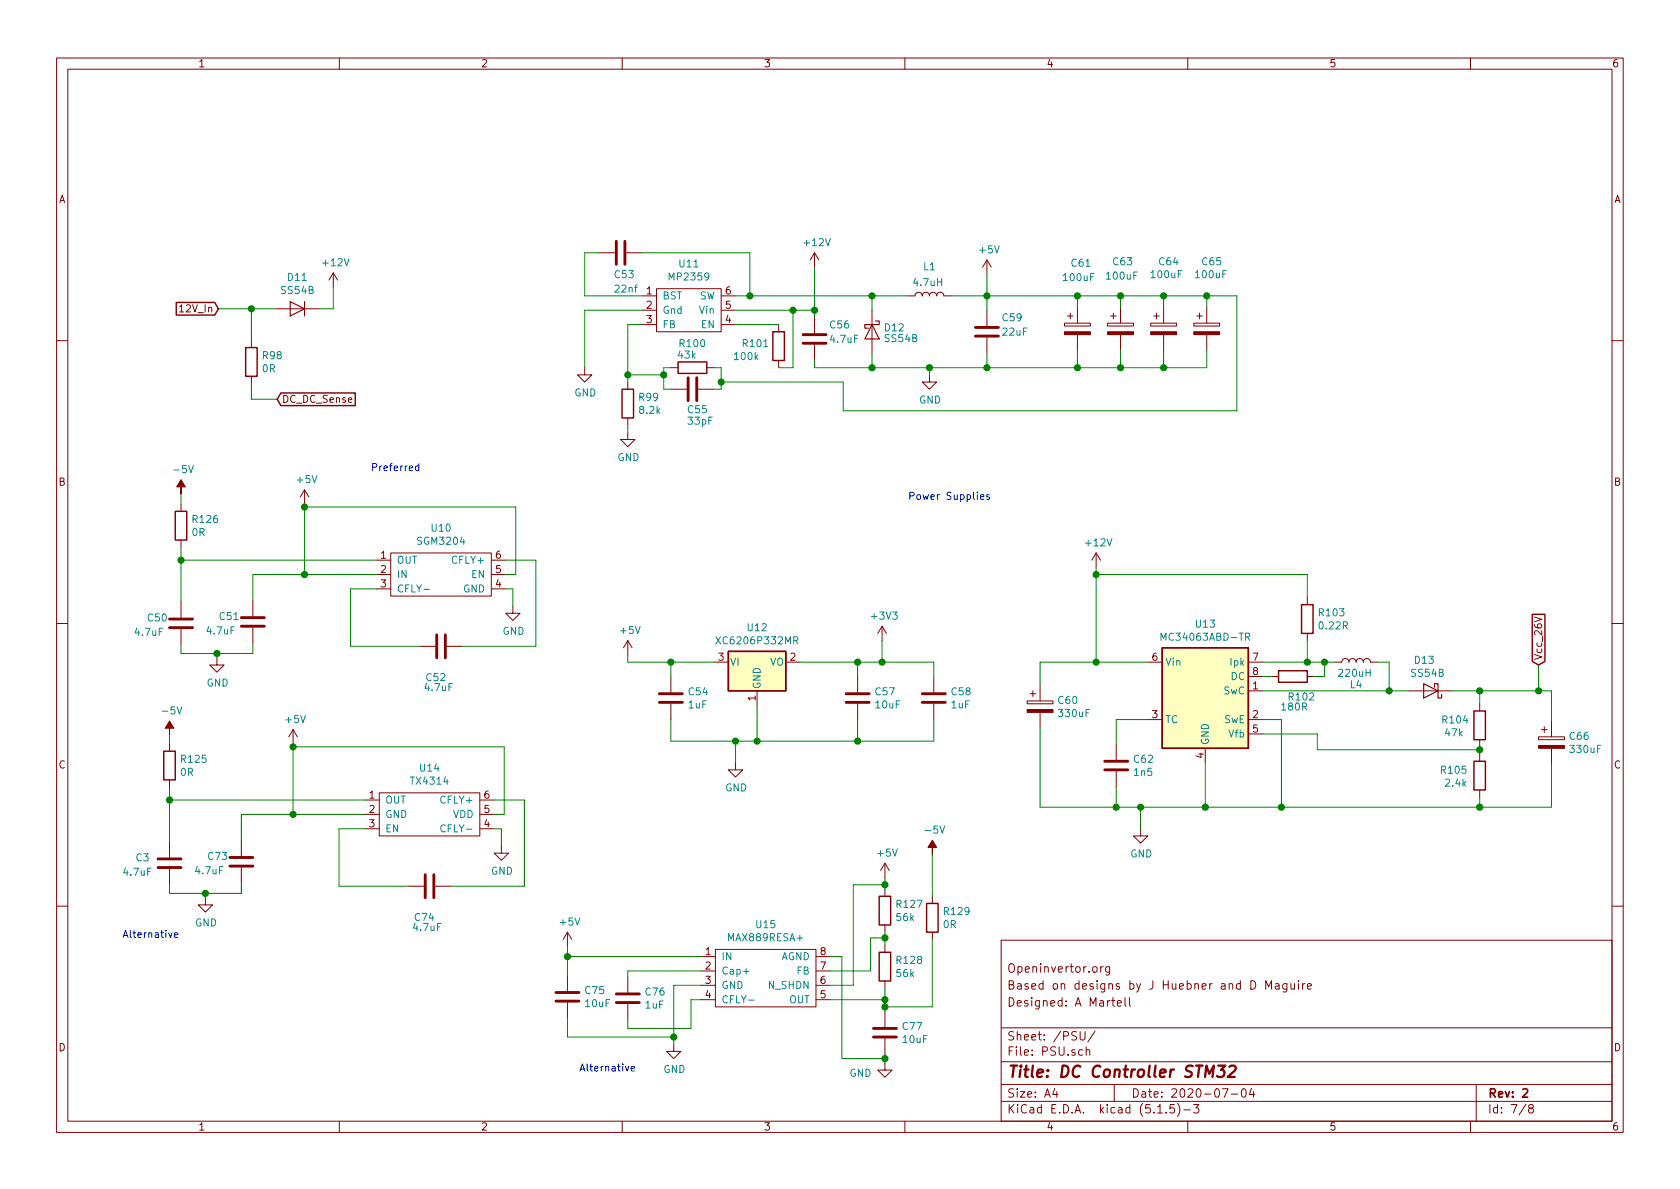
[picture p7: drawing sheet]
<svg xmlns="http://www.w3.org/2000/svg" width="297mm" height="210mm" viewBox="0 0 297 210" stroke-linecap="round" stroke-linejoin="round" font-family="sans-serif">
<g fill="none" stroke="#840000" stroke-width=".18">
<path d="M10 10.3h277v189.9h-277zM12 12.2h273v186.1h-273zM60 10.3v1.9M110 10.3v1.9M160 10.3v1.9M210 10.3v1.9M260 10.3v1.9M48.8 54.6h7.6M58.9 48.3l-.7 1.2M58.9 48.3v2.5M58.9 48.3l.8 1.2M105.9 44.7h2.8"/>
<path d="M110.7 44.7h2.8M113.5 52.3h2.6M113.5 54.9h2.6M113.5 57.4h2.6M116.1 51h11.4v7.7h-11.4zM127.5 52.3h2.5M127.5 54.9h2.5M127.5 57.4h2.5M137.7 57.4v1.3M144 44.7l-.7 1.3M144 44.7v2.5M144 56.1v2.8"/>
<path d="M144 44.7l.8 1.3M154.2 54.9v7.6M160.5 52.3h1.3a.63 .63 0 0 1 .6-.6 .63 .63 0 0 1 .7 .6 .63 .63 0 0 1 .6-.6 .63 .63 0 0 1 .6 .6 .63 .63 0 0 1 .7-.6 .63 .63 0 0 1 .6 .6 .63 .63 0 0 1 .6-.6 .63 .63 0 0 1 .7 .6h1.2M174.5 46l-.8 1.2M174.5 46v2.5M174.5 54.9v2.8M174.5 59.7v2.8M174.5 46l.8 1.2M188.2 57.1h4.6v.6h-4.6zM188.7 55.9h1M189.2 55.4v1M190.5 54.4v2.7"/>
<path d="M190.5 59.2v2.8M195.8 57.1h4.6v.6h-4.6zM196.3 55.9h1.1M196.8 55.4v1M198.1 54.4v2.7M198.1 59.2v2.8M203.5 57.1h4.5v.6h-4.5zM204 55.9h1M204.5 55.4v1M205.7 54.4v2.7M205.7 59.2v2.8M211.1 57.1h4.5v.6h-4.5z"/>
<path d="M211.6 55.9h1M212.1 55.4v1M213.4 54.4v2.7M213.4 59.2v2.8M10 60.2h2M44.4 60.2v1.3M44.4 66.5v1.3M103.4 65v1.3h1.2l-1.2 1.3-1.3-1.3h1.3M111 76.4v1.3h1.3l-1.3 1.3-1.3-1.3h1.3M111 67.6v1.2M111 73.9v1.3M118.6 68.8h2.8"/>
<path d="M118.6 65h1.3M123.4 68.8h2.8M125 65h1.2M137.7 63.7v1.3M144 61v2.7M164.3 66.3v1.3h1.3l-1.3 1.2-1.2-1.2h1.2M285 60.2h2M32 89.1v1.3M32 95.5v1.3M53.8 86.6l-.7 1.3M53.8 86.6v2.5M53.8 86.6l.8 1.3"/>
<path d="M66.5 99.1h2.6M69.1 97.8h17.8v7.6h-17.8zM86.9 99.1h2.5M193.8 97.8l-.8 1.3M193.8 97.8v2.5M193.8 97.8l.8 1.3M10 110.3h2M32 106.4v2.8M32 111.2v2.8M38.4 116.3v1.3h1.2l-1.2 1.3-1.3-1.3h1.3M44.7 106.2v2.8M44.7 111v2.8"/>
<path d="M66.5 101.6h2.6M66.5 104.1h2.6M74.2 114.3h2.8M79 114.3h2.8M86.9 101.6h2.5M86.9 104.1h2.5M90.7 107.2v1.3h1.2l-1.2 1.2-1.3-1.2h1.3M111 113.3v2.5M111 113.3l-.8 1.2M111 113.3l.8 1.2M118.6 119.6v2.8M126.2 117.1h2.6"/>
<path d="M138.9 117.1h2.6M151.6 119.6v2.8M156 110.7l-.8 1.3M156 110.7v2.6M156 110.7l.7 1.3M165.1 119.6v2.8M202.9 117.1h2.6M220.7 117.1h2.6M220.7 119.6h2.6M224.8 119.6h1.3M231.1 119.6h1.3M231.1 105.7v1.2"/>
<path d="M231.1 112v1.3M236 117.1h1.2a.63 .63 0 0 1 .7-.6 .63 .63 0 0 1 .6 .6 .63 .63 0 0 1 .6-.6 .63 .63 0 0 1 .7 .6 .63 .63 0 0 1 .6-.6 .63 .63 0 0 1 .6 .6 .63 .63 0 0 1 .7-.6 .63 .63 0 0 1 .6 .6h1.3M271.3 109.1l1.3 .4-1.3 .5M285 110.3h2M30 131.6v1.2M30 137.9v1.3M51.8 129l-.7 1.3M51.8 129v2.6M51.8 129l.8 1.3M118.6 124.5v2.7M130 134.9v1.2h1.3l-1.3 1.3-1.2-1.3h1.2M133.9 122.2v2.5"/>
<path d="M151.6 124.5v2.7M165.1 124.5v2.7M181.6 123.9h4.6v.6h-4.6zM182.1 122.7h1M182.6 122.2v1M183.9 121.2v2.7M183.9 126v2.8M197.4 131.6v2.8M197.4 136.4v2.8M202.9 127.2h2.6M213.1 132.3v2.6M220.7 122.2h2.6"/>
<path d="M220.7 127.2h2.6M220.7 129.8h2.6M249.2 122.2h7.6M261.6 124.5v1.2M261.6 130.8v1.3M261.6 133.3v1.3M261.6 139.7v1.3M272 130.3h4.6v.5h-4.6zM272.5 129h1.1M273 128.5v1M274.3 127.5v2.8M274.3 132.3v2.8"/>
<path d="M30 148.8v2.8M30 153.7v2.8M36.3 158.7v1.3h1.3l-1.3 1.3-1.2-1.3h1.2M42.7 148.6v2.8M42.7 153.4v2.8M64.5 141.5h2.6M64.5 144h2.6M64.5 146.6h2.6M67.1 140.2h17.7v7.6h-17.7zM72.1 156.7h2.8M77 156.7h2.8M84.8 141.5h2.6"/>
<path d="M84.8 144h2.6M84.8 146.6h2.6M88.6 149.6v1.3h1.3l-1.3 1.2-1.2-1.2h1.2M156.5 152.6l-.8 1.3M156.5 152.6v2.6M156.5 157.2v1.3M156.5 152.6l.7 1.3M164.8 158.5v1.3M201.7 146.6v1.2h1.2l-1.2 1.3-1.3-1.3h1.3M10 160.2h2M100.3 164.8v2.6M100.3 172.5v2.8"/>
<path d="M100.3 177.3v2.8M100.3 164.8l-.7 1.3M100.3 164.8l.8 1.3M111 172.7v2.8M111 177.5v2.8M124 169.2h2.5M124 171.7h2.5M124 174.2h2.5M124 176.8h2.5M126.5 167.9h17.8v10.1h-17.8zM144.3 169.2h2.5M144.3 171.7h2.5"/>
<path d="M144.3 174.2h2.5M144.3 176.8h2.5M156.5 163.6v1.2M156.5 167.1v1.3M156.5 173.5v1.2M156.5 178.8v2.8M164.8 164.8v1.3M177 166.3h108v32h-108zM194.6 170.9v1M195 170.9l-.4 .3M196.2 170.9v1.3l-.3 .2h-.3M196.2 171l-.4-.1-.3 .3 .1 .6 .2 .1h.4"/>
<path d="M196.5 176.9h.6M196.8 176.4v1.3l.3 .2M197.6 177.4l.7-.1-.1-.3-.4-.1-.2 .2v.7h.6M198.9 176.4v1.3l.2 .2M199.7 176.4v1.3l.2 .2M223.8 174.9v-1.5l.5 1.1 .5-1.1v1.5M225.5 174h.6l.1 .9M226.2 174.3l-.5 .1a.29 .29 0 0 0-.3 .2 .29 .29 0 0 0 .3 .3l.5-.1M227.5 173.9v1.3l-.3 .2h-.3M227.5 174l-.4-.1-.3 .3 .1 .6 .2 .1 .4-.1M228.2 173.9l.1 .9 .4 .1 .2-.1M228.9 173.9v1"/>
<path d="M229.6 173.4v.2M229.6 173.9v1M230.3 173.9v1M230.7 173.9l-.4 .3M231.2 174.4l.7-.1-.1-.3-.4-.1-.2 .2v.7h.6M285 160.2h2M60 198.3v1.9M110 198.3v1.9M119.1 184.7v1.2h1.3l-1.3 1.3-1.2-1.3h1.2M156.5 188v1.2h1.2l-1.2 1.3-1.3-1.3h1.3M156.5 183.6v2.8M160 198.3v1.9"/>
<path d="M177 194.8h108M177 191.8h108M177 187.8h108M177 181.8h108M186.5 192.5l-.4 1h1M186.8 193v1M191 182.4v1.2l.3 .3h.3l.2-.3v-1.2M191.4 185.7l-.4-.1-.3 .3 .1 .6h.6M192 185.7l.3-.1 .3 .1 .1 .9M192 185.1v1.5M193.6 182.3l-1.3 2M197 191.8v3"/>
<path d="M204.7 196.8h.8M206.2 196.7v.1M207.6 195.3h-.7l-.1 .7 .2-.1 .5 .1 .2 .2-.1 .5-.2 .1-.6-.1M208.2 195.1a1.71 1.71 0 0 1 0 2.3M209.3 196.3h1.2M210 198.3v1.9M211 195.3h1l-.5 .6 .4 .1v.7l-.2 .1-.7-.1M216.1 192.5h1l-.6 1.5M217.7 193.5h1.1M219.6 192.7l.4-.2a.94 .94 0 0 1 0 1.5 .82 .82 0 0 1-.4-1.3zM221.3 192.5l-.4 1h.9M221.6 193v1"/>
<path d="M260 198.3v1.9M261 191.8v6.5M269.8 195.2l-1.2 2M270.6 196l-.3-.2v-.2l.3-.3h.2l.3 .3-.1 .2-.6 .2a.48 .48 0 0 0-.1 .7l.3 .1 .4-.1a.48 .48 0 0 0-.2-.7"/>
</g>
<path d="M269.2 192.7l.3-.2h.3l.3 .5-.9 1h.9" fill="none" stroke="#840000" stroke-width=".3"/>
<path d="M213.1 190.4l.2-2 .5 1.5 .8-1.5-.2 2M215.4 188.4h1.2l-.7 .8a.52 .52 0 0 1 .6 .4l-.1 .5-.2 .2-.8 .1-.2-.1M217.4 188.6l.3-.2h.5a.46 .46 0 0 1 .3 .6l-.2 .3-1.2 1.1h1.2" fill="none" stroke="#840000" stroke-width=".41"/>
<g fill="none" stroke="#840000" stroke-width=".51">
<path d="M109 42.7v4M110.5 42.7v4M142 59.2h4M172.5 59.4h4M172.5 57.9h4M121.7 66.8v4.1M123.2 66.8v4.1M142 60.7h4M30 111h4M30 109.5h4M42.7 110.7h4M42.7 109.2h4"/>
<path d="M77.2 112.3v4M78.7 112.3v4M116.6 124.2h4M116.6 122.7h4M149.6 124.2h4.1M149.6 122.7h4.1M163.1 124.2h4M163.1 122.7h4M195.3 136.1h4.1M195.3 134.6h4.1M27.9 153.4h4.1M27.9 151.9h4.1"/>
<path d="M40.6 153.2h4.1M40.6 151.6h4.1M75.2 154.7v4M76.7 154.7v4M98.3 177h4.1M98.3 175.5h4.1M109 177.3h4M109 175.8h4M154.4 183.4h4.1M154.4 181.9h4.1"/>
</g>
<g fill="#840000" stroke="#840000" stroke-width=".18">
<path d="M181.6 125.5h4.6v.5h-4.6z"/>
<path d="M272 131.8h4.6v.5h-4.6z"/>
<path d="M32 84.8l.8 1.3h-.8v1.3v-1.3h-.8z"/>
<path d="M211.1 58.7h4.5v.5h-4.5z"/>
<path d="M203.5 58.7h4.5v.5h-4.5z"/>
<path d="M195.8 58.7h4.6v.5h-4.6z"/>
<path d="M30 127.5l.7 1.3h-.7v1.2v-1.2h-.8z"/>
<path d="M164.8 148.6l.8 1.3h-.8v1.2v-1.2h-.7z"/>
<path d="M188.2 58.7h4.6v.5h-4.6z"/>
</g>
<path d="M51.3 53.3l2.5 1.3-2.5 1.3zM53.8 53.3v2.6M154.2 57.4l1.2 2.5h-2.5zM154.8 56.8h.6v.6h-2.5v.6h.6M251.7 120.9l2.6 1.3-2.6 1.2zM253.6 121.5v-.6h.7v2.5h.6v-.6" fill="none" stroke="#840000" stroke-width=".2"/>
<g fill="#ffffc2" stroke="#ffffc2" stroke-width=".18">
<path d="M205.5 114.5h15.2v17.8h-15.2z"/>
<path d="M128.8 115.2h10.1v7h-10.1z"/>
</g>
<g fill="none" stroke="#840000" stroke-width=".25">
<path d="M31.2 53.5h6.8l.6 1.1-.6 1.1h-6.8zM136.7 58.7h2v5h-2zM43.4 61.5h2.1v5h-2.1zM49.7 69.5h13.1v2.2h-13.1l-.7-1.1zM110 68.8h2v5.1h-2zM119.9 64h5.1v2h-5.1zM31 90.4h2v5.1h-2zM128.8 115.2h10.1v7h-10.1zM205.5 114.5h15.2v17.8h-15.2zM226.1 118.6h5v2h-5zM230.1 106.9h2.1v5.1h-2.1zM270.9 108.6h2.3v8.4l-1.2 .6-1.1-.6z"/>
<path d="M29 132.8h2v5.1h-2zM260.6 134.6h2v5.1h-2zM260.6 125.7h2v5.1h-2zM155.4 158.5h2.1v5.1h-2.1zM163.8 159.8h2.1v5h-2.1zM155.4 168.4h2.1v5.1h-2.1z"/>
</g>
<path d="M75 104.2h.9M126.6 112.6l.8 1.3M127.4 112.6l-.8 1.3M140.3 113.3l.7-.1v-.5l-.2-.1h-.5v1.3M140.6 113.3l.5 .6M205.3 113.2v-1.2l.4 .9 .4-.9v1.2M220.2 112.6l.7-.1v-.4l-.2-.1h-.5v1.2M220.5 112.6l.5 .6M78.7 146a.6 .6 0 0 0-.8 .4 .6 .6 0 0 0 .6 .7l.2-.1M131.4 171.8h1M132.4 176.9h.9" fill="none" stroke="#008484" stroke-width=".18"/>
<g fill="none" stroke="#008400" stroke-width=".18">
<path d="M38.6 54.6h10.2M44.4 54.6v5.6M58.9 50.8v3.8h-2.5M105.9 44.7h-2.5v7.6h10.1M113.5 54.9h-10.1v10.1M113.5 57.4h-2.5v10.2M113.5 44.7h19.1v7.6M130 54.9h14M130 57.4h7.7M130 52.3h30.5M140.2 54.9v10.1h-2.5M144 47.2v8.9"/>
<path d="M154.2 52.3v2.6M168.1 52.3h50.6v20.3h-69.6v-5h-21.6M174.5 48.5v6.4M190.5 52.3v2.1M198.1 52.3v2.1M205.7 52.3v2.1M213.4 52.3v2.1M44.4 67.8v2.8h4.6M111 75.2v1.2M111 66.3h6.3M118.6 65h-1.3v3.8h1.3M126.2 65h1.3v3.8h-1.3"/>
<path d="M154.2 62.5v2.5M164.3 65v1.3M174.5 62.5v2.5M190.5 62v3M198.1 62v3M205.7 62v3M213.4 62v3h-69.4v-1.3M32 87.4v1.7M32 96.8v9.6M32 99.1h34.5M53.8 89.7h37.4v11.9h-1.8M53.8 89.1v12.5"/>
<path d="M89.4 99.1h5.3v15.2h-12.9M38.4 115.6v.7M44.7 113.8v1.8h-12.7v-1.6M66.5 104.1h-4.5v10.2h12.2M66.5 101.6h-21.8v4.6M89.4 104.1h1.3v3.1M111 115.8v1.3h15.2M118.6 117.1v2.5M141.5 117.1h23.6v2.5M151.6 117.1v2.5M156 113.3v3.8M193.8 101.6h37.3v4.1"/>
<path d="M193.8 100.3v16.8M202.9 117.1h-19v4.1M223.3 119.6h1.5M223.3 117.1h12.7M231.1 113.3v3.8M234.2 117.1v2.5h-1.8M243.6 117.1h2v5.1M272 117.6v4.6M30 130v1.6M30 139.2v9.6M51.8 131.6v12.4M51.8 132.1h37.4v11.9h-1.8"/>
<path d="M118.6 127.2v3.9h46.5v-3.9M130 131.1v3.8M133.9 124.7v6.4M151.6 127.2v3.9M183.9 128.8v13.9h90.4v-7.6M197.4 139.2v3.5M202.9 127.2h-5.5v4.4M213.1 134.9v7.8M223.3 122.2h25.9M223.3 129.8h9.6v2.8h28.7M223.3 127.2h3.3v15.5M256.8 122.2h17.5v5.3"/>
<path d="M261.6 122.2v2.3M261.6 132.1v1.2M30 141.5h34.5M36.3 158v.7M42.7 156.2v1.8h-12.7v-1.5M64.5 146.6h-4.6v10.1h12.2M64.5 144h-21.8v4.6M87.4 141.5h5.3v15.2h-12.9M87.4 146.6h1.2v3M156.5 155.2v2M156.5 156.5h-5.6v17.7h-4.1M164.8 151.1v7.4"/>
<path d="M201.7 142.7v3.9M261.6 141v1.7M100.3 169.2h23.7M100.3 167.4v5.1M124 174.2h-4.9v10.5M124 176.8h-1.8v5.1h-11.2v-1.6M124 171.7h-13v1M146.8 169.2h2v18h7.7M146.8 176.8h9.7M156.5 165.9h-2.6v5.8h-7.1M156.5 164.8v2.3M156.5 174.7v4.1"/>
<path d="M164.8 166.1v11.9h-8.3M100.3 180.1v3.3h18.8M156.5 186.4v1.6"/>
</g>
<path d="M74.1 82.4h-.4l-.2 .2 .1 .6h.5M74.1 82v1.2M173.4 87.9l.6-.1-.1-.3h-.4l-.1 .1v.7h.5M174.9 87.5h-.3l-.2 .1 .1 .2 .4 .2v.3h-.5M30.8 165.3l.6-.1v-.2l-.4-.1-.2 .2 .1 .6h.5M111.6 189l.6-.1v-.3h-.4l-.2 .1 .1 .7h.5" fill="none" stroke="#0000c2" stroke-width=".18"/>
<g fill="#008400" stroke="#008400" stroke-width=".25">
<circle cx="133.9" cy="131.1" r=".51"/>
<circle cx="231.1" cy="117.1" r=".51"/>
<circle cx="154.2" cy="65" r=".51"/>
<circle cx="193.8" cy="101.6" r=".51"/>
<circle cx="156.5" cy="176.8" r=".51"/>
<circle cx="201.7" cy="142.7" r=".51"/>
<circle cx="151.6" cy="117.1" r=".51"/>
<circle cx="32" cy="99.1" r=".51"/>
<circle cx="111" cy="66.3" r=".51"/>
<circle cx="156.5" cy="178" r=".51"/>
<circle cx="127.5" cy="67.6" r=".51"/>
<circle cx="156.5" cy="156.5" r=".51"/>
<circle cx="193.8" cy="117.1" r=".51"/>
<circle cx="156.5" cy="187.2" r=".51"/>
<circle cx="118.6" cy="117.1" r=".51"/>
<circle cx="132.6" cy="52.3" r=".51"/>
<circle cx="164.3" cy="65" r=".51"/>
<circle cx="154.2" cy="52.3" r=".51"/>
<circle cx="272" cy="122.2" r=".51"/>
<circle cx="156.5" cy="165.9" r=".51"/>
<circle cx="117.3" cy="66.3" r=".51"/>
<circle cx="245.6" cy="122.2" r=".51"/>
<circle cx="213.4" cy="52.3" r=".51"/>
<circle cx="144" cy="54.9" r=".51"/>
<circle cx="205.7" cy="52.3" r=".51"/>
<circle cx="234.2" cy="117.1" r=".51"/>
<circle cx="198.1" cy="52.3" r=".51"/>
<circle cx="190.5" cy="52.3" r=".51"/>
<circle cx="261.6" cy="132.6" r=".51"/>
<circle cx="190.5" cy="65" r=".51"/>
<circle cx="51.8" cy="132.1" r=".51"/>
<circle cx="198.1" cy="65" r=".51"/>
<circle cx="205.7" cy="65" r=".51"/>
<circle cx="261.6" cy="142.7" r=".51"/>
<circle cx="174.5" cy="65" r=".51"/>
<circle cx="36.3" cy="158" r=".51"/>
<circle cx="53.8" cy="89.7" r=".51"/>
<circle cx="261.6" cy="122.2" r=".51"/>
<circle cx="53.8" cy="101.6" r=".51"/>
<circle cx="140.2" cy="54.9" r=".51"/>
<circle cx="119.1" cy="183.4" r=".51"/>
<circle cx="213.1" cy="142.7" r=".51"/>
<circle cx="38.4" cy="115.6" r=".51"/>
<circle cx="100.3" cy="169.2" r=".51"/>
<circle cx="44.5" cy="54.6" r=".51"/>
<circle cx="197.4" cy="142.7" r=".51"/>
<circle cx="226.6" cy="142.7" r=".51"/>
<circle cx="174.5" cy="52.3" r=".51"/>
<circle cx="30" cy="141.5" r=".51"/>
<circle cx="130" cy="131.1" r=".51"/>
<circle cx="151.6" cy="131.1" r=".51"/>
<circle cx="51.8" cy="144" r=".51"/>
<circle cx="156" cy="117.1" r=".51"/>
</g>
<text font-size="2.8" fill="#840000" x="178" y="190.5">Title: DC Controller STM32</text>
<g font-size="2.1" fill="#840000">
<text x="178" y="172">Openinvertor.org</text>
<text x="178" y="178">Designed: A Martell</text>
<text x="178" y="175">Based on designs by J Huebner and D Maguire</text>
<text x="178" y="184">Sheet: /PSU/</text>
<text x="178" y="186.7">File: PSU.sch</text>
<text x="178" y="196.9">KiCad E.D.A. kicad (5.1.5)-3</text>
<text x="178" y="194.1">Size: A4</text>
<text x="200" y="194.1">Date: 2020-07-04</text>
<text x="263" y="194.1">Rev: 2</text>
<text x="263" y="196.9">Id: 7/8</text>
</g>
<g font-size="1.8" fill="#840000">
<text x="35" y="11.9">1</text>
<text x="85" y="11.9">2</text>
<text x="135" y="11.9">3</text>
<text x="185" y="11.9">4</text>
<text x="235" y="11.9">5</text>
<text x="285" y="11.9">6</text>
<text x="10.4" y="35.9">A</text>
<text x="285.4" y="35.9">A</text>
<text x="114.3" y="52.1">1</text>
<text x="128.3" y="52.1">6</text>
<text x="32.1" y="55.2">12V_In</text>
<text x="114.3" y="54.6">2</text>
<text x="114.3" y="57.1">3</text>
<text x="128.3" y="57.1">4</text>
<text x="128.3" y="54.6">5</text>
<text x="49.8" y="71.2">DC_DC_Sense</text>
<text x="10.4" y="85.9">B</text>
<text x="285.4" y="85.9">B</text>
<text x="67.3" y="98.8">1</text>
<text x="67.3" y="101.3">2</text>
<text x="87.7" y="101.3">5</text>
<text x="87.7" y="98.8">6</text>
<text x="67.3" y="103.9">3</text>
<text x="87.7" y="103.9">4</text>
<text x="127" y="116.8">3</text>
<text x="139.7" y="116.8">2</text>
<text x="203.7" y="116.8">6</text>
<text x="221.5" y="116.8">7</text>
<text x="221.5" y="119.4">8</text>
<text x="272.7" y="116.8" transform="rotate(-90 272.7 116.8)">Vcc_26V</text>
<text x="133.6" y="123.9" transform="rotate(-90 133.6 123.9)">1</text>
<text x="221.5" y="121.9">1</text>
<text x="203.7" y="127">3</text>
<text x="221.5" y="127">2</text>
<text x="221.5" y="129.5">5</text>
<text x="10.4" y="135.9">C</text>
<text x="212.9" y="134.1" transform="rotate(-90 212.9 134.1)">4</text>
<text x="285.4" y="135.9">C</text>
<text x="65.3" y="141.2">1</text>
<text x="65.3" y="143.8">2</text>
<text x="85.6" y="143.8">5</text>
<text x="85.6" y="141.2">6</text>
<text x="65.3" y="146.3">3</text>
<text x="85.6" y="146.3">4</text>
<text x="124.7" y="168.9">1</text>
<text x="124.7" y="171.4">2</text>
<text x="124.7" y="174">3</text>
<text x="145.1" y="174">6</text>
<text x="145.1" y="171.4">7</text>
<text x="145.1" y="168.9">8</text>
<text x="124.7" y="176.5">4</text>
<text x="145.1" y="176.5">5</text>
<text x="10.4" y="185.9">D</text>
<text x="285.4" y="185.9">D</text>
<text x="35" y="199.9">1</text>
<text x="85" y="199.9">2</text>
<text x="135" y="199.9">3</text>
<text x="185" y="199.9">4</text>
<text x="235" y="199.9">5</text>
<text x="285" y="199.9">6</text>
</g>
<g font-size="1.8" fill="#008484">
<text x="57.2" y="47.1">+12V</text>
<text x="120.2" y="47.3">U11</text>
<text x="142.3" y="43.5">+12V</text>
<text x="163.3" y="47.8">L1</text>
<text x="173.3" y="44.8">+5V</text>
<text x="189.5" y="47.2">C61</text>
<text x="196.9" y="46.9">C63</text>
<text x="205" y="46.9">C64</text>
<text x="212.6" y="46.9">C65</text>
<text x="49.8" y="52">SS54B</text>
<text x="50.9" y="49.7">D11</text>
<text x="108.7" y="49.2">C53</text>
<text x="108.9" y="51.7">22nf</text>
<text x="117.1" y="53">BST</text>
<text x="118.5" y="49.6">MP2359</text>
<text x="123.6" y="53">SW</text>
<text x="161.6" y="50.6">4.7uH</text>
<text x="188.2" y="49.7">100uF</text>
<text x="195.8" y="49.4">100uF</text>
<text x="203.7" y="49.2">100uF</text>
<text x="211.5" y="49.2">100uF</text>
<text x="117.1" y="55.5">Gnd</text>
<text x="117.1" y="58">FB</text>
<text x="123.7" y="55.5">Vin</text>
<text x="124" y="58">EN</text>
<text x="146.8" y="58.1">C56</text>
<text x="156.5" y="58.6">D12</text>
<text x="177.3" y="56.8">C59</text>
<text x="177.4" y="59.4">22uF</text>
<text x="46.4" y="65.8">0R</text>
<text x="46.5" y="63.5">R98</text>
<text x="120" y="63.4">43k</text>
<text x="120.3" y="61.4">R100</text>
<text x="130" y="63.7">100k</text>
<text x="131.5" y="61.4">R101</text>
<text x="146.9" y="60.6">4.7uF</text>
<text x="156.5" y="60.5">SS54B</text>
<text x="101.5" y="70.1">GND</text>
<text x="113.1" y="70.9">R99</text>
<text x="162.5" y="71.4">GND</text>
<text x="113.2" y="73.2">8.2k</text>
<text x="121.7" y="73.1">C55</text>
<text x="121.7" y="75.1">33pF</text>
<text x="31" y="83.7">-5V</text>
<text x="109.2" y="81.5">GND</text>
<text x="52.6" y="85.4">+5V</text>
<text x="34" y="94.8">0R</text>
<text x="34.2" y="92.5">R126</text>
<text x="76.4" y="94">U10</text>
<text x="70.1" y="99.7">OUT</text>
<text x="74" y="96.3">SGM3204</text>
<text x="80.2" y="99.7">CFLY+</text>
<text x="192.1" y="96.6">+12V</text>
<text x="70.1" y="102.2">IN</text>
<text x="70.1" y="104.8">CFLY-</text>
<text x="81.9" y="104.8">GND</text>
<text x="83.4" y="102.2">EN</text>
<text x="24" y="112.4">4.7uF</text>
<text x="26.2" y="109.9">C50</text>
<text x="36.7" y="112.2">4.7uF</text>
<text x="38.9" y="109.6">C51</text>
<text x="88.8" y="112.3">GND</text>
<text x="109.8" y="112.1">+5V</text>
<text x="127.2" y="113.9">XC6206P332MR</text>
<text x="132.2" y="111.6">U12</text>
<text x="154.3" y="109.6">+3V3</text>
<text x="205.9" y="113.3">MC34063ABD-TR</text>
<text x="211.5" y="111">U13</text>
<text x="233.3" y="109">R103</text>
<text x="233.4" y="111.3">0.22R</text>
<text x="129" y="117.7">VI</text>
<text x="136.1" y="117.7">VO</text>
<text x="206" y="117.7">Vin</text>
<text x="217.7" y="117.7">Ipk</text>
<text x="236.9" y="119.7">220uH</text>
<text x="249.6" y="119.7">SS54B</text>
<text x="250.2" y="117.4">D13</text>
<text x="36.5" y="121.4">GND</text>
<text x="75.2" y="122.2">4.7uF</text>
<text x="75.4" y="120.4">C52</text>
<text x="121.8" y="125.3">1uF</text>
<text x="121.8" y="123">C54</text>
<text x="134.5" y="121.9" transform="rotate(-90 134.5 121.9)">GND</text>
<text x="154.8" y="123">C57</text>
<text x="154.9" y="125.3">10uF</text>
<text x="168.2" y="125.3">1uF</text>
<text x="168.3" y="123">C58</text>
<text x="187.2" y="124.5">C60</text>
<text x="216.4" y="122.8">SwC</text>
<text x="217.7" y="120.3">DC</text>
<text x="226.7" y="125.6">180R</text>
<text x="228" y="123.9">R102</text>
<text x="238.8" y="121.7">L4</text>
<text x="29" y="126.3">-5V</text>
<text x="50.6" y="127.9">+5V</text>
<text x="187.4" y="126.8">330uF</text>
<text x="206" y="127.9">TC</text>
<text x="213.7" y="131.8" transform="rotate(-90 213.7 131.8)">GND</text>
<text x="216.5" y="127.9">SwE</text>
<text x="217.4" y="130.4">Vfb</text>
<text x="255.2" y="127.9">R104</text>
<text x="255.6" y="130.2">47k</text>
<text x="277.6" y="130.8">C66</text>
<text x="32" y="137.2">0R</text>
<text x="32.2" y="134.9">R125</text>
<text x="74.3" y="136.4">U14</text>
<text x="200.6" y="134.9">C62</text>
<text x="200.6" y="137.2">1n5</text>
<text x="254.9" y="136.8">R105</text>
<text x="277.8" y="133.1">330uF</text>
<text x="68.1" y="142.1">OUT</text>
<text x="72.8" y="138.8">TX4314</text>
<text x="78.2" y="142.1">CFLY+</text>
<text x="128.2" y="139.9">GND</text>
<text x="255.7" y="139.1">2.4k</text>
<text x="68.1" y="144.6">GND</text>
<text x="68.1" y="147.2">EN</text>
<text x="78.6" y="147.2">CFLY-</text>
<text x="80.1" y="144.6">VDD</text>
<text x="163.9" y="147.4">-5V</text>
<text x="22" y="154.9">4.7uF</text>
<text x="24.1" y="152.3">C3</text>
<text x="34.7" y="154.6">4.7uF</text>
<text x="36.9" y="152.1">C73</text>
<text x="86.8" y="154.7">GND</text>
<text x="155.2" y="151.5">+5V</text>
<text x="199.8" y="151.6">GND</text>
<text x="158.6" y="160.5">R127</text>
<text x="167" y="161.8">R129</text>
<text x="34.5" y="163.8">GND</text>
<text x="73.2" y="164.6">4.7uF</text>
<text x="73.4" y="162.9">C74</text>
<text x="99.1" y="163.7">+5V</text>
<text x="129" y="166.4">MAX889RESA+</text>
<text x="133.8" y="164.1">U15</text>
<text x="158.6" y="162.9">56k</text>
<text x="166.8" y="164.1">0R</text>
<text x="127.5" y="169.8">IN</text>
<text x="127.5" y="172.3">Cap+</text>
<text x="138" y="169.8">AGND</text>
<text x="140.9" y="172.3">FB</text>
<text x="158.6" y="172.8">56k</text>
<text x="158.6" y="170.5">R128</text>
<text x="103.5" y="175.8">C75</text>
<text x="103.6" y="178.1">10uF</text>
<text x="114.1" y="178.4">1uF</text>
<text x="114.2" y="176">C76</text>
<text x="127.5" y="174.9">GND</text>
<text x="127.5" y="177.4">CFLY-</text>
<text x="136" y="174.9">N_SHDN</text>
<text x="139.5" y="177.4">OUT</text>
<text x="159.7" y="182.1">C77</text>
<text x="159.7" y="184.4">10uF</text>
<text x="117.3" y="189.7">GND</text>
<text x="150.2" y="190.4">GND</text>
</g>
<g font-size="1.8" fill="#0000c2">
<text x="65.5" y="83.3">Preferred</text>
<text x="160.5" y="88.4">Power Supplies</text>
<text x="21.6" y="165.9">Alternative</text>
<text x="102.4" y="189.5">Alternative</text>
</g>
</svg>
